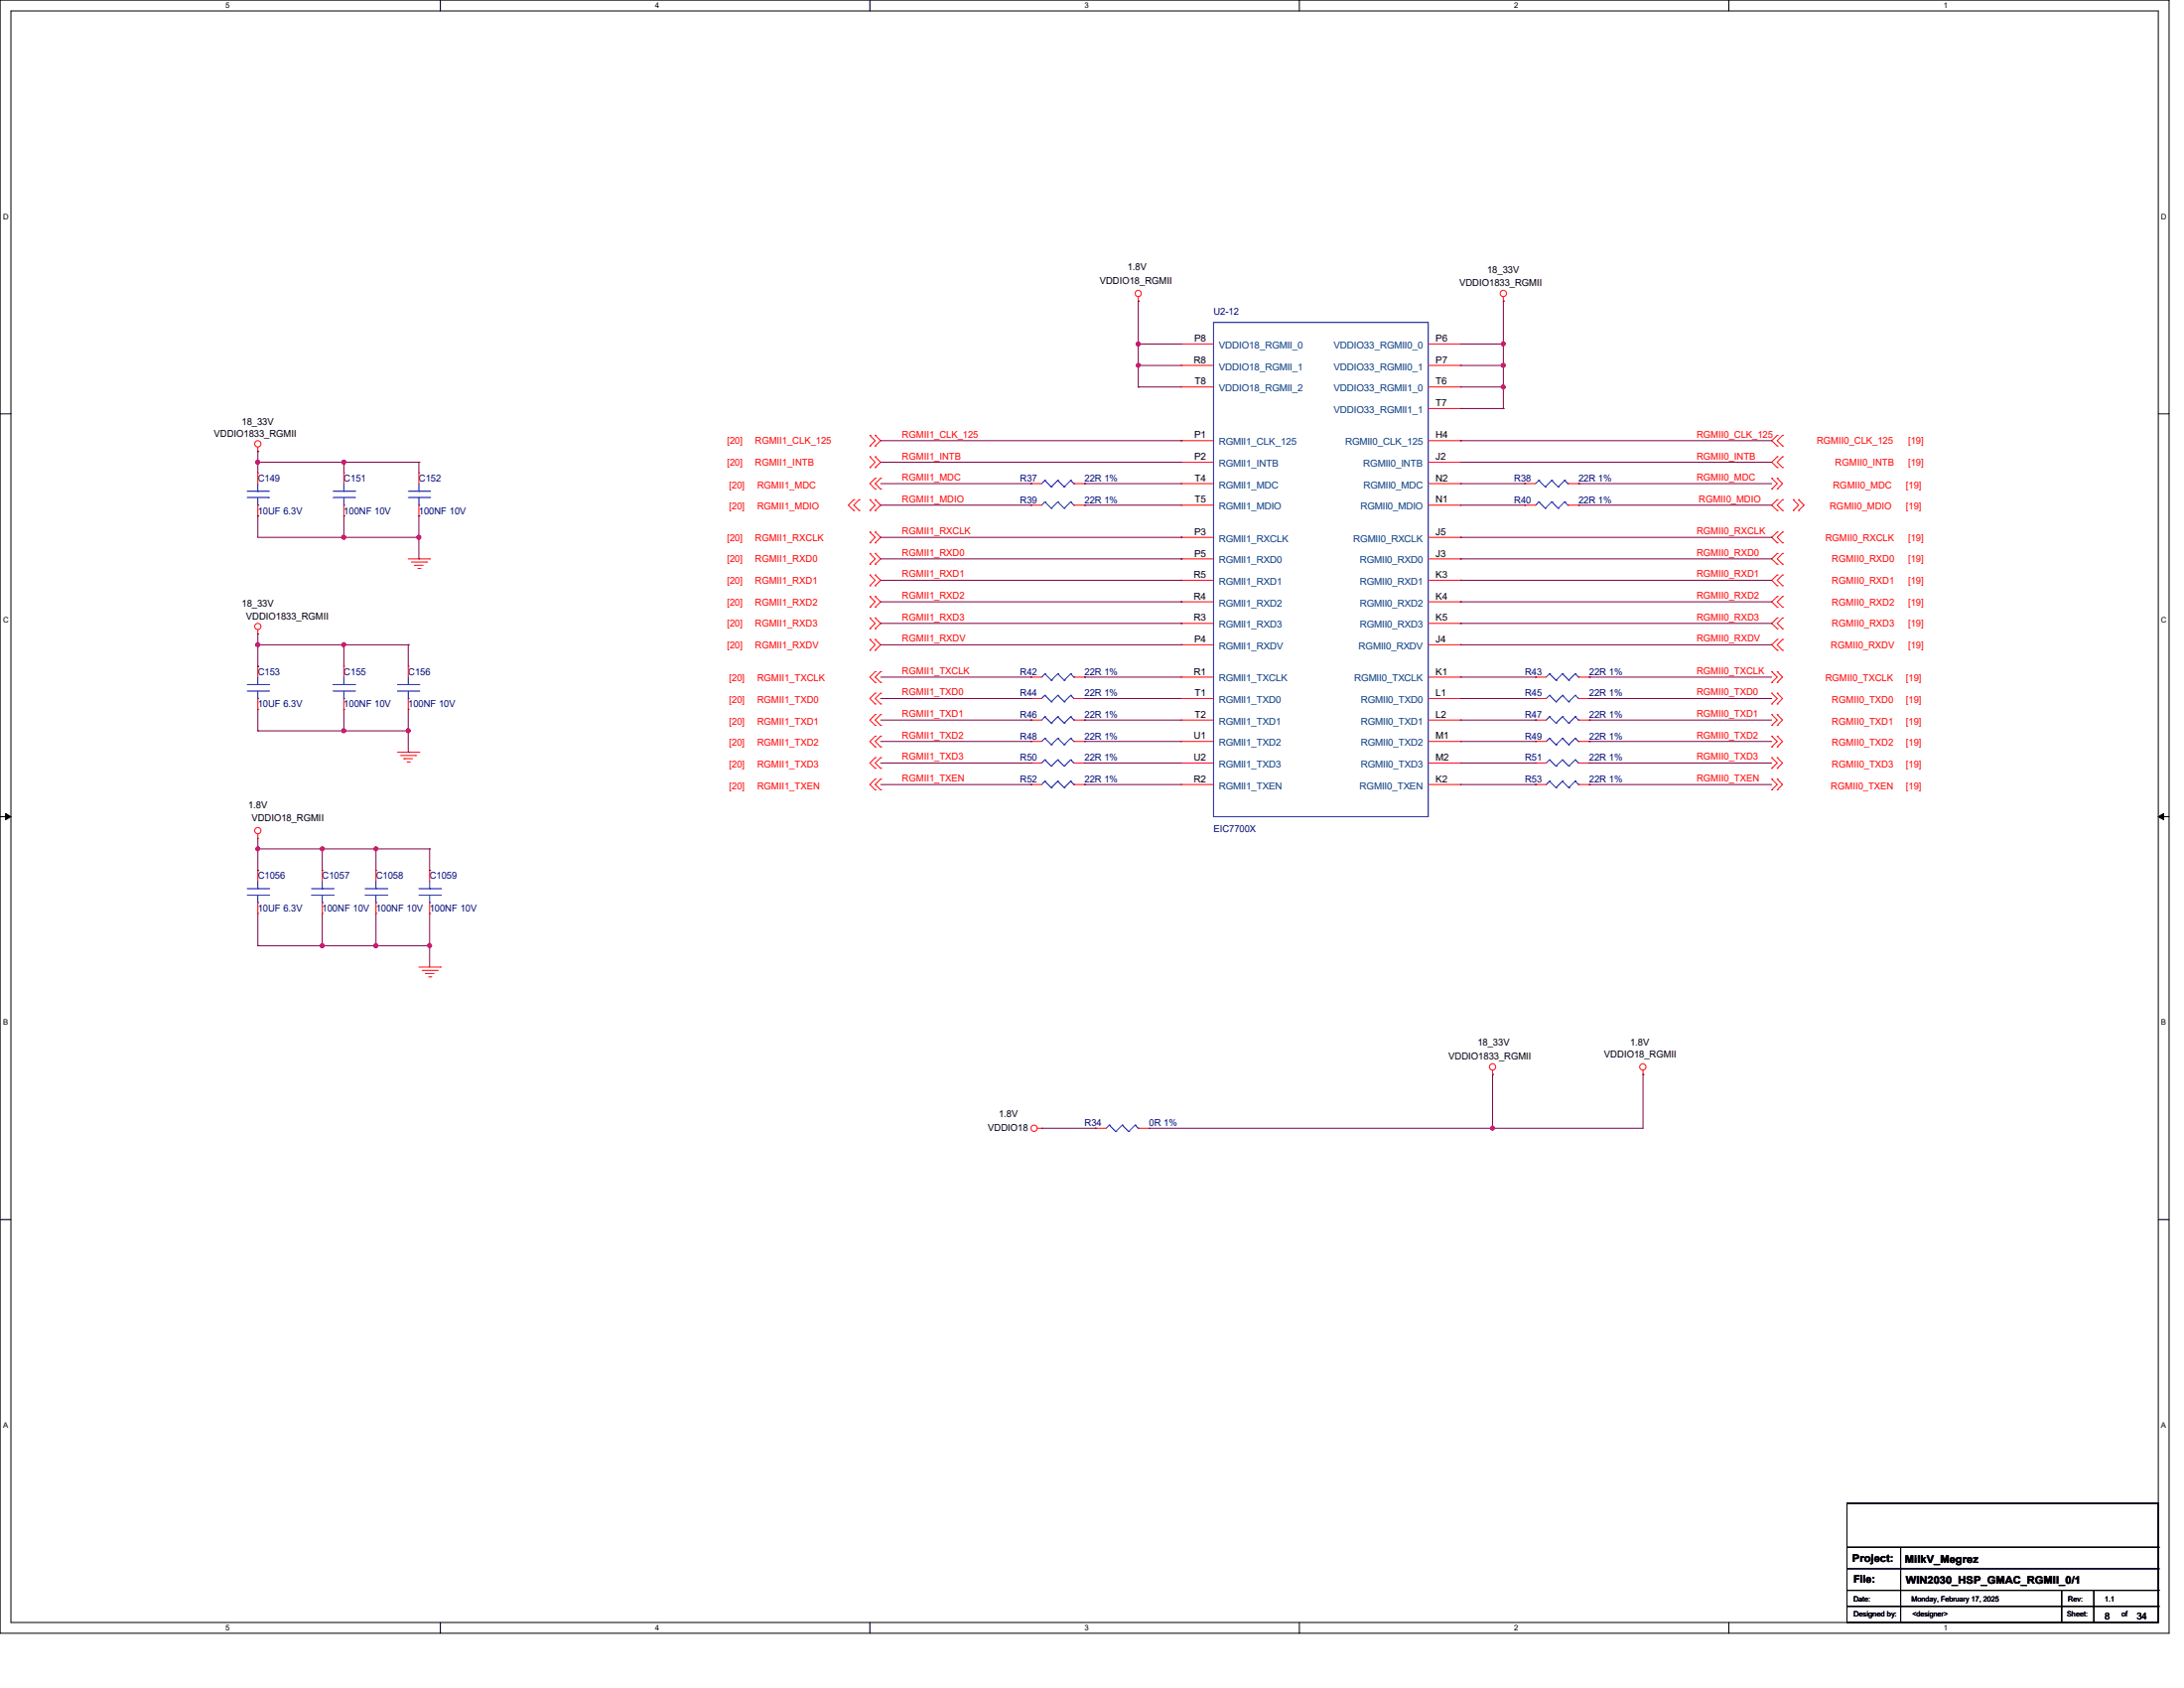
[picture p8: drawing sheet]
<svg xmlns="http://www.w3.org/2000/svg" width="558mm" height="431mm" viewBox="0 0 558 431" stroke-linecap="round" stroke-linejoin="round" font-family="sans-serif">
<g fill="none" stroke="#000" stroke-width=".25">
<path d="M0 0h554.2v417h-554.2zM2.8 2.8h548.6v411.5h-548.6zM112.5 0v2.8M222.2 0v2.8M332 0v2.8M441.7 0v2.8M0 105.7h2.8M551.4 105.7h2.8M0 208.5h2.8M1.4 207.7l1.4 .8-1.4 .8zM551.4 208.5l1.4-.8v1.6zM551.4 208.5h2.8"/>
<path d="M0 311.4h2.8M551.4 311.4h2.8M471.9 383.8h79.5v30.5h-79.5zM471.9 395.1h79.5M485.6 395.1v19.2M551.4 395.1h.1M112.5 414.3v2.7M222.2 414.3v2.7M332 414.3v2.7M441.7 414.3v2.7M471.9 400.6h79.5M471.9 406.1h79.5"/>
<path d="M471.9 410.2h79.5M485.6 414.3h.1M526.8 414.3h.1M526.8 406.1v8.2M535 414.3h.1M535 406.1v8.2M551.4 400.6h.1M551.4 406.1h.1M551.4 410.2h.1"/>
</g>
<path d="M1.4 207.7l1.4 .8-1.4 .8zM551.4 208.5l1.4-.8v1.6z" fill="#000"/>
<g fill="none" stroke="#f00" stroke-width=".25">
<path d="M290.8 76.9h.1M290.8 75.8v1.1M384.1 76.9h.1M384.1 75.8v1.1M301.8 87.8h.1M301.8 93.3h.1M301.8 98.8h.1M301.8 87.8h8.2M301.8 93.3h8.2M301.8 98.8h8.2M364.9 87.8h8.2M364.9 93.3h8.2"/>
<path d="M364.9 98.8h8.2M373.1 87.8h.1M373.1 93.3h.1M373.1 98.8h.1M65.9 115.3h.1M65.9 114.2v1.1M222.2 113.9h.1M222.2 111.2h.1M222.2 119.4h.1M222.2 116.6h.1M222.2 111.2l1.4 1.3-1.4 1.4M222.2 116.6l1.4 1.4-1.4 1.4"/>
<path d="M223.6 111.2h.1M223.6 113.9h.1M223.6 116.6h.1M223.6 119.4h.1M223.6 111.2l1.4 1.3-1.4 1.4M223.6 116.6l1.4 1.4-1.4 1.4M301.8 112.5h.1M301.8 118h.1M301.8 112.5h8.2M301.8 118h8.2M364.9 112.5h8.2M364.9 118h8.2"/>
<path d="M364.9 104.3h8.2M373.1 104.3h.1M373.1 112.5h.1M373.1 118h.1M454.1 111.2h.1M454.1 113.9h.1M454.1 116.6h.1M454.1 119.4h.1M454.1 111.2l-1.4 1.3 1.4 1.4M454.1 116.6l-1.4 1.4 1.4 1.4M455.4 113.9h.1M455.4 111.2h.1"/>
<path d="M455.4 119.4h.1M455.4 116.6h.1M455.4 111.2l-1.3 1.3 1.3 1.4M455.4 116.6l-1.3 1.4 1.3 1.4M65.9 120.7h.1M65.9 131.7h.1M65.9 120.7v2.8M65.9 129v2.7M87.8 120.7h.1M87.8 131.7h.1M87.8 120.7v2.8M87.8 129v2.7"/>
<path d="M107 120.7h.1M107 131.7h.1M107 120.7v2.8M107 129v2.7M218.1 130.3h.1M218.1 127.6h.1M218.1 127.6l-1.4 1.4 1.4 1.3M219.5 130.3h.1M219.5 127.6h.1M219.5 127.6l-1.4 1.4 1.4 1.3M222.2 130.3h.1M222.2 127.6h.1"/>
<path d="M222.2 138.6h.1M222.2 135.8h.1M222.2 127.6l1.4 1.4-1.4 1.3M222.2 135.8l1.4 1.4-1.4 1.4M223.6 124.9h.1M223.6 122.1h.1M223.6 127.6h.1M223.6 130.3h.1M223.6 135.8h.1M223.6 138.6h.1M223.6 122.1l-1.4 1.4 1.4 1.4M223.6 127.6l1.4 1.4-1.4 1.3"/>
<path d="M223.6 135.8l1.4 1.4-1.4 1.4M225 124.9h.1M225 122.1h.1M225 122.1l-1.4 1.4 1.4 1.4M263.4 123.5h.1M263.4 129h.1M263.4 123.5h2.7M263.4 129h2.7M274.4 123.5h2.7M274.4 129h2.7M277.1 123.5h.1M277.1 129h.1"/>
<path d="M301.8 123.5h.1M301.8 129h.1M301.8 137.2h.1M301.8 123.5h8.2M301.8 129h8.2M301.8 137.2h8.2M364.9 123.5h8.2M364.9 129h8.2M364.9 137.2h8.2M373.1 123.5h.1M373.1 129h.1M373.1 137.2h.1"/>
<path d="M389.6 123.5h.1M389.6 129h.1M389.6 123.5h2.7M389.6 129h2.7M400.6 123.5h2.7M400.6 129h2.7M403.3 123.5h.1M403.3 129h.1M452.7 124.9h.1M452.7 122.1h.1M452.7 122.1l1.4 1.4-1.4 1.4M454.1 124.9h.1"/>
<path d="M454.1 122.1h.1M454.1 127.6h.1M454.1 130.3h.1M454.1 135.8h.1M454.1 138.6h.1M454.1 122.1l1.3 1.4-1.3 1.4M454.1 127.6l-1.4 1.4 1.4 1.3M454.1 135.8l-1.4 1.4 1.4 1.4M455.4 130.3h.1M455.4 127.6h.1M455.4 138.6h.1M455.4 135.8h.1"/>
<path d="M455.4 127.6l-1.3 1.4 1.3 1.3M455.4 135.8l-1.3 1.4 1.3 1.4M458.2 130.3h.1M458.2 127.6h.1M458.2 127.6l1.3 1.4-1.3 1.3M459.5 130.3h.1M459.5 127.6h.1M459.5 127.6l1.4 1.4-1.4 1.3M104.3 142.7h5.5M105.1 143.5h3.9M105.9 144.4h.1M105.9 144.4h2.2"/>
<path d="M106.8 145.2h.5M107.3 145.2h.1M109 143.5h.1M109.8 142.7h.1M222.2 144.1h.1M222.2 141.3h.1M222.2 149.6h.1M222.2 146.8h.1M222.2 155h.1M222.2 152.3h.1M222.2 157.8h.1M222.2 141.3l1.4 1.4-1.4 1.4"/>
<path d="M222.2 146.8l1.4 1.4-1.4 1.4M222.2 152.3l1.4 1.4-1.4 1.3M222.2 157.8l1.4 1.4-1.4 1.3M223.6 141.3h.1M223.6 144.1h.1M223.6 146.8h.1M223.6 149.6h.1M223.6 152.3h.1M223.6 155h.1M223.6 157.8h.1M223.6 141.3l1.4 1.4-1.4 1.4M223.6 146.8l1.4 1.4-1.4 1.4"/>
<path d="M223.6 152.3l1.4 1.4-1.4 1.3M223.6 157.8l1.4 1.4-1.4 1.3M301.8 142.7h.1M301.8 148.2h.1M301.8 153.7h.1M301.8 159.2h.1M301.8 142.7h8.2M301.8 148.2h8.2M301.8 153.7h8.2M301.8 159.2h8.2M364.9 142.7h8.2M364.9 148.2h8.2"/>
<path d="M364.9 153.7h8.2M364.9 159.2h8.2M373.1 142.7h.1M373.1 148.2h.1M373.1 153.7h.1M373.1 159.2h.1M454.1 141.3h.1M454.1 144.1h.1M454.1 146.8h.1M454.1 149.6h.1M454.1 152.3h.1M454.1 155h.1"/>
<path d="M454.1 157.8h.1M454.1 141.3l-1.4 1.4 1.4 1.4M454.1 146.8l-1.4 1.4 1.4 1.4M454.1 152.3l-1.4 1.4 1.4 1.3M454.1 157.8l-1.4 1.4 1.4 1.3M455.4 144.1h.1M455.4 141.3h.1M455.4 149.6h.1M455.4 146.8h.1M455.4 155h.1M455.4 152.3h.1M455.4 157.8h.1"/>
<path d="M455.4 141.3l-1.3 1.4 1.3 1.4M455.4 146.8l-1.3 1.4 1.3 1.4M455.4 152.3l-1.3 1.4 1.3 1.3M455.4 157.8l-1.3 1.4 1.3 1.3M65.9 161.9h.1M65.9 170.1h.1M65.9 160.8v1.1M65.9 170.1v2.8M65.9 178.3v2.8M87.8 170.1h.1M87.8 170.1v2.8M87.8 178.3v2.8"/>
<path d="M104.3 170.1h.1M104.3 170.1v2.8M104.3 178.3v2.8M222.2 160.5h.1M222.2 166h.1M222.2 163.3h.1M222.2 163.3l1.4 1.3-1.4 1.4M223.6 160.5h.1M223.6 163.3h.1M223.6 166h.1M223.6 174.2h.1M223.6 171.5h.1"/>
<path d="M223.6 179.7h.1M223.6 177h.1M223.6 163.3l1.4 1.3-1.4 1.4M223.6 171.5l-1.4 1.4 1.4 1.3M223.6 177l-1.4 1.3 1.4 1.4M225 174.2h.1M225 171.5h.1M225 179.7h.1M225 177h.1M225 171.5l-1.4 1.4 1.4 1.3M225 177l-1.4 1.3 1.4 1.4M263.4 172.9h.1"/>
<path d="M263.4 178.3h.1M263.4 178.3h2.7M263.4 172.9h2.7M274.4 178.3h2.7M274.4 172.9h2.7M277.1 172.9h.1M277.1 178.3h.1M301.8 164.6h.1M301.8 172.9h.1M301.8 178.3h.1M301.8 178.3h8.2M301.8 172.9h8.2"/>
<path d="M301.8 164.6h8.2M364.9 178.3h8.2M364.9 172.9h8.2M364.9 164.6h8.2M373.1 164.6h.1M373.1 172.9h.1M373.1 178.3h.1M392.3 178.3h.1M392.3 172.9h.1M392.3 178.3h2.8M392.3 172.9h2.8M403.3 178.3h2.8"/>
<path d="M403.3 172.9h2.8M406.1 178.3h.1M406.1 172.9h.1M452.7 174.2h.1M452.7 171.5h.1M452.7 179.7h.1M452.7 177h.1M452.7 171.5l1.4 1.4-1.4 1.3M452.7 177l1.4 1.3-1.4 1.4M454.1 160.5h.1M454.1 163.3h.1M454.1 166h.1"/>
<path d="M454.1 174.2h.1M454.1 171.5h.1M454.1 179.7h.1M454.1 177h.1M454.1 163.3l-1.4 1.3 1.4 1.4M454.1 171.5l1.3 1.4-1.3 1.3M454.1 177l1.3 1.3-1.3 1.4M455.4 160.5h.1M455.4 166h.1M455.4 163.3h.1M455.4 163.3l-1.3 1.3 1.3 1.4M65.9 181.1h.1"/>
<path d="M87.8 181.1h.1M101.6 192.1h5.4M102.4 192.9h3.8M103.2 193.7h.1M103.2 193.7h2.2M104 194.6h.6M104.3 181.1h.1M104.6 194.6h.1M106.2 192.9h.1M107 192.1h.1M223.6 185.2h.1M223.6 182.5h.1"/>
<path d="M223.6 190.7h.1M223.6 188h.1M223.6 196.2h.1M223.6 193.5h.1M223.6 198.9h.1M223.6 182.5l-1.4 1.4 1.4 1.3M223.6 188l-1.4 1.3 1.4 1.4M223.6 193.5l-1.4 1.3 1.4 1.4M223.6 198.9l-1.4 1.4 1.4 1.4M225 185.2h.1M225 182.5h.1M225 190.7h.1"/>
<path d="M225 188h.1M225 196.2h.1M225 193.5h.1M225 198.9h.1M225 182.5l-1.4 1.4 1.4 1.3M225 188l-1.4 1.3 1.4 1.4M225 193.5l-1.4 1.3 1.4 1.4M225 198.9l-1.4 1.4 1.4 1.4M263.4 194.8h.1M263.4 183.9h.1M263.4 189.3h.1M263.4 194.8h2.7"/>
<path d="M263.4 183.9h2.7M263.4 189.3h2.7M274.4 194.8h2.7M274.4 183.9h2.7M274.4 189.3h2.7M277.1 194.8h.1M277.1 183.9h.1M277.1 189.3h.1M301.8 183.9h.1M301.8 189.3h.1M301.8 194.8h.1M301.8 194.8h8.2"/>
<path d="M301.8 183.9h8.2M301.8 189.3h8.2M364.9 194.8h8.2M364.9 183.9h8.2M364.9 189.3h8.2M373.1 183.9h.1M373.1 189.3h.1M373.1 194.8h.1M392.3 194.8h.1M392.3 189.3h.1M392.3 183.9h.1M392.3 194.8h2.8"/>
<path d="M392.3 183.9h2.8M392.3 189.3h2.8M403.3 194.8h2.8M403.3 183.9h2.8M403.3 189.3h2.8M406.1 194.8h.1M406.1 189.3h.1M406.1 183.9h.1M452.7 185.2h.1M452.7 182.5h.1M452.7 190.7h.1M452.7 188h.1"/>
<path d="M452.7 196.2h.1M452.7 193.5h.1M452.7 198.9h.1M452.7 182.5l1.4 1.4-1.4 1.3M452.7 188l1.4 1.3-1.4 1.4M452.7 193.5l1.4 1.3-1.4 1.4M452.7 198.9l1.4 1.4-1.4 1.4M454.1 185.2h.1M454.1 182.5h.1M454.1 190.7h.1M454.1 188h.1M454.1 196.2h.1"/>
<path d="M454.1 193.5h.1M454.1 198.9h.1M454.1 182.5l1.3 1.4-1.3 1.3M454.1 188l1.3 1.3-1.3 1.4M454.1 193.5l1.3 1.3-1.3 1.4M454.1 198.9l1.3 1.4-1.3 1.4M65.9 214h.1M65.9 212.9v1.1M223.6 201.7h.1M225 201.7h.1M263.4 200.3h.1M263.4 200.3h2.7"/>
<path d="M274.4 200.3h2.7M277.1 200.3h.1M301.8 200.3h.1M301.8 200.3h8.2M364.9 200.3h8.2M373.1 200.3h.1M392.3 200.3h.1M392.3 200.3h2.8M403.3 200.3h2.8M406.1 200.3h.1M452.7 201.7h.1M454.1 201.7h.1"/>
<path d="M65.9 222.2h.1M65.9 233.2h.1M65.9 222.2v2.8M65.9 230.5v2.7M82.3 222.2h.1M82.3 233.2h.1M82.3 222.2v2.8M82.3 230.5v2.7M96.1 222.2h.1M96.1 233.2h.1M96.1 222.2v2.8M96.1 230.5v2.7"/>
<path d="M109.8 222.2h.1M109.8 233.2h.1M109.8 222.2v2.8M109.8 230.5v2.7M107 246.9h5.5M107.9 247.8h3.8M108.7 248.6h.1M108.7 248.6h2.2M109.5 249.4h.6M110.1 249.4h.1M111.7 247.8h.1M112.5 246.9h.1"/>
<path d="M381.3 274.4h.1M381.3 273.3v1.1M419.8 274.4h.1M419.8 273.3v1.1M265 288.1h1.1M266.1 288.1h.1M279.9 288.1h.1M279.9 288.1h2.7M290.8 288.1h2.8M293.6 288.1h.1"/>
<circle cx="290.8" cy="74.9" r=".79"/>
<circle cx="384.1" cy="74.9" r=".8"/>
<circle cx="65.9" cy="113.3" r=".8"/>
<circle cx="65.9" cy="160" r=".8"/>
<circle cx="65.9" cy="212.1" r=".8"/>
<circle cx="381.3" cy="272.4" r=".8"/>
<circle cx="419.7" cy="272.4" r=".8"/>
<circle cx="264.2" cy="288.1" r=".8"/>
</g>
<g fill="none" stroke="#00f" stroke-width=".25">
<path d="M310 82.3h54.9v126.2h-54.9zM63.2 127h5.4M63.2 125.4h5.4M65.9 129h.1M65.9 125.4h.1M65.9 123.5v1.9M65.9 127v2M68.6 127h.1M68.6 125.4h.1M85.1 127h5.5M85.1 125.4h5.5M87.8 129h.1"/>
<path d="M87.8 125.4h.1M87.8 123.5v1.9M87.8 127v2M90.6 127h.1M90.6 125.4h.1M104.3 127h5.5M104.3 125.4h5.5M107 129h.1M107 125.4h.1M107 123.5v1.9M107 127v2M109.8 127h.1"/>
<path d="M109.8 125.4h.1M267 122.7h.1M267 128.1h.1M267 122.7l-.9 .8M267 122.7l1.6 1.6M267 128.1l-.9 .9M267 128.1l1.6 1.7M268.6 124.3h.1M268.6 129.8h.1M270.3 122.7h.1M270.3 128.1h.1M270.3 122.7l-1.7 1.6"/>
<path d="M270.3 122.7l1.6 1.6M270.3 128.1l-1.7 1.7M270.3 128.1l1.6 1.7M271.9 124.3h.1M271.9 129.8h.1M273.6 122.7h.1M273.6 128.1h.1M273.6 122.7l-1.7 1.6M273.6 122.7l.8 .8M273.6 128.1l-1.7 1.7M273.6 128.1l.8 .9M274.4 123.5h.1"/>
<path d="M274.4 129h.1M393.1 122.7h.1M393.1 128.1h.1M393.1 122.7l-.8 .8M393.1 122.7l1.7 1.6M393.1 128.1l-.8 .9M393.1 128.1l1.7 1.7M394.8 124.3h.1M394.8 129.8h.1M396.5 122.7h.1M396.5 128.1h.1M396.5 122.7l-1.7 1.6"/>
<path d="M396.5 122.7l1.6 1.6M396.5 128.1l-1.7 1.7M396.5 128.1l1.6 1.7M398.1 124.3h.1M398.1 129.8h.1M399.8 122.7h.1M399.8 128.1h.1M399.8 122.7l-1.7 1.6M399.8 122.7l.8 .8M399.8 128.1l-1.7 1.7M399.8 128.1l.8 .9M400.6 123.5h.1"/>
<path d="M400.6 129h.1M63.2 176.4h5.4M63.2 174.8h5.4M65.9 178.3h.1M65.9 174.8h.1M65.9 172.9v1.9M65.9 176.4v1.9M68.6 176.4h.1M68.6 174.8h.1M85.1 176.4h5.5M85.1 174.8h5.5M87.8 178.3h.1"/>
<path d="M87.8 174.8h.1M87.8 172.9v1.9M87.8 176.4v1.9M90.6 176.4h.1M90.6 174.8h.1M101.6 176.4h5.4M101.6 174.8h5.4M104.3 178.3h.1M104.3 174.8h.1M104.3 172.9v1.9M104.3 176.4v1.9M107 176.4h.1"/>
<path d="M107 174.8h.1M267 172h.1M267 177.5h.1M267 172l-.9 .9M267 172l1.6 1.7M267 177.5l-.9 .8M267 177.5l1.6 1.7M268.6 173.7h.1M268.6 179.2h.1M270.3 172h.1M270.3 177.5h.1M270.3 172l-1.7 1.7"/>
<path d="M270.3 172l1.6 1.7M270.3 177.5l-1.7 1.7M270.3 177.5l1.6 1.7M271.9 173.7h.1M271.9 179.2h.1M273.6 172h.1M273.6 177.5h.1M273.6 172l-1.7 1.7M273.6 172l.8 .9M273.6 177.5l-1.7 1.7M273.6 177.5l.8 .8M274.4 172.9h.1"/>
<path d="M274.4 178.3h.1M395.9 177.5h.1M395.9 172h.1M395.9 177.5l-.8 .8M395.9 177.5l1.7 1.7M395.9 172l-.8 .9M395.9 172l1.7 1.7M397.6 179.2h.1M397.6 173.7h.1M399.2 177.5h.1M399.2 172h.1M399.2 177.5l-1.6 1.7"/>
<path d="M399.2 177.5l1.6 1.7M399.2 172l-1.6 1.7M399.2 172l1.6 1.7M400.8 179.2h.1M400.8 173.7h.1M402.5 177.5h.1M402.5 172h.1M402.5 177.5l-1.7 1.7M402.5 177.5l.8 .8M402.5 172l-1.7 1.7M402.5 172l.8 .9M403.3 178.3h.1"/>
<path d="M403.3 172.9h.1M267 194h.1M267 199.5h.1M267 183h.1M267 188.5h.1M267 194l-.9 .8M267 194l1.6 1.6M267 199.5l-.9 .8M267 199.5l1.6 1.6M267 183l-.9 .9M267 183l1.6 1.7M267 188.5l-.9 .8"/>
<path d="M267 188.5l1.6 1.7M268.6 195.6h.1M268.6 184.7h.1M268.6 190.2h.1M270.3 194h.1M270.3 199.5h.1M270.3 183h.1M270.3 188.5h.1M270.3 194l-1.7 1.6M270.3 194l1.6 1.6M270.3 199.5l-1.7 1.6M270.3 199.5l1.6 1.6"/>
<path d="M270.3 183l-1.7 1.7M270.3 183l1.6 1.7M270.3 188.5l-1.7 1.7M270.3 188.5l1.6 1.7M271.9 195.6h.1M271.9 184.7h.1M271.9 190.2h.1M273.6 194h.1M273.6 199.5h.1M273.6 183h.1M273.6 188.5h.1M273.6 194l-1.7 1.6"/>
<path d="M273.6 194l.8 .8M273.6 199.5l-1.7 1.6M273.6 199.5l.8 .8M273.6 183l-1.7 1.7M273.6 183l.8 .9M273.6 188.5l-1.7 1.7M273.6 188.5l.8 .8M274.4 194.8h.1M274.4 183.9h.1M274.4 189.3h.1M395.9 194h.1M395.9 199.5h.1"/>
<path d="M395.9 188.5h.1M395.9 183h.1M395.9 194l-.8 .8M395.9 194l1.7 1.6M395.9 199.5l-.8 .8M395.9 199.5l1.7 1.6M395.9 188.5l-.8 .8M395.9 188.5l1.7 1.7M395.9 183l-.8 .9M395.9 183l1.7 1.7M397.6 195.6h.1M397.6 190.2h.1"/>
<path d="M397.6 184.7h.1M399.2 194h.1M399.2 199.5h.1M399.2 188.5h.1M399.2 183h.1M399.2 194l-1.6 1.6M399.2 194l1.6 1.6M399.2 199.5l-1.6 1.6M399.2 199.5l1.6 1.6M399.2 188.5l-1.6 1.7M399.2 188.5l1.6 1.7M399.2 183l-1.6 1.7"/>
<path d="M399.2 183l1.6 1.7M400.8 195.6h.1M400.8 190.2h.1M400.8 184.7h.1M402.5 194h.1M402.5 199.5h.1M402.5 188.5h.1M402.5 183h.1M402.5 194l-1.7 1.6M402.5 194l.8 .8M402.5 199.5l-1.7 1.6M402.5 199.5l.8 .8"/>
<path d="M402.5 188.5l-1.7 1.7M402.5 188.5l.8 .8M402.5 183l-1.7 1.7M402.5 183l.8 .9M403.3 194.8h.1M403.3 189.3h.1M403.3 183.9h.1M268.6 201.1h.1M271.9 201.1h.1M274.4 200.3h.1M397.6 201.1h.1M400.8 201.1h.1"/>
<path d="M403.3 200.3h.1M63.2 228.6h5.4M63.2 226.9h5.4M65.9 230.5h.1M65.9 226.9h.1M65.9 225v1.9M65.9 228.6v1.9M68.6 228.6h.1M68.6 226.9h.1M79.6 228.6h5.5M79.6 226.9h5.5M82.3 230.5h.1"/>
<path d="M82.3 226.9h.1M82.3 225v1.9M82.3 228.6v1.9M85.1 228.6h.1M85.1 226.9h.1M93.3 228.6h5.5M93.3 226.9h5.5M96.1 230.5h.1M96.1 226.9h.1M96.1 225v1.9M96.1 228.6v1.9M98.8 228.6h.1"/>
<path d="M98.8 226.9h.1M107 228.6h5.5M107 226.9h5.5M109.8 230.5h.1M109.8 226.9h.1M109.8 225v1.9M109.8 228.6v1.9M112.5 228.6h.1M112.5 226.9h.1M283.4 287.3h.1M283.4 287.3l-.8 .8M283.4 287.3l1.7 1.6"/>
<path d="M285.1 288.9h.1M286.7 287.3h.1M286.7 287.3l-1.6 1.6M286.7 287.3l1.7 1.6M288.4 288.9h.1M290 287.3h.1M290 287.3l-1.6 1.6M290 287.3l.8 .8M290.8 288.1h.1"/>
</g>
<path d="M290.8 76.9h.1M290.8 76.9v10.9h11M301.8 87.8h.1M65.9 115.3h.1M65.9 115.3v2.7M65.9 161.9h.1M65.9 161.9v2.7" fill="none" stroke="#800040" stroke-width=".25"/>
<circle cx="290.8" cy="87.8" r=".53" fill="#f0f"/>
<circle cx="290.8" cy="87.8" r=".53" fill="none" stroke="#f0f" stroke-width=".25"/>
<path d="M384.1 76.9h.1M384.1 76.9v10.9" fill="none" stroke="#800040" stroke-width=".25"/>
<circle cx="384.1" cy="87.8" r=".53" fill="#f0f"/>
<circle cx="384.1" cy="87.8" r=".53" fill="none" stroke="#f0f" stroke-width=".25"/>
<g fill="none" stroke="#800040" stroke-width=".25">
<path d="M373.1 87.8h11M384.1 87.8h.1M65.9 118h.1M65.9 118h21.9M225 112.5h76.8M225 118h76.8M301.8 112.5h.1M301.8 118h.1M373.1 118h.1M373.1 112.5h.1M373.1 112.5h79.6M373.1 118h79.6"/>
<path d="M225 123.5h38.4M225 129h38.4M225 137.2h76.8M263.4 123.5h.1M263.4 129h.1M277.1 123.5h.1M277.1 129h.1M277.1 123.5h24.7M277.1 129h24.7M301.8 137.2h.1M373.1 137.2h.1M373.1 123.5h16.5"/>
<path d="M373.1 129h16.5M373.1 137.2h79.6M389.6 123.5h.1M389.6 129h.1M403.3 129h.1M403.3 123.5h.1M403.3 123.5h49.4M403.3 129h49.4M225 142.7h76.8M225 148.2h76.8M225 153.7h76.8M225 159.2h76.8"/>
<path d="M301.8 142.7h.1M301.8 148.2h.1M301.8 153.7h.1M301.8 159.2h.1M373.1 153.7h.1M373.1 148.2h.1M373.1 142.7h.1M373.1 159.2h.1M373.1 142.7h79.6M373.1 148.2h79.6M373.1 153.7h79.6M373.1 159.2h79.6"/>
<path d="M225 164.6h76.8M225 172.9h38.4M225 178.3h38.4M263.4 172.9h.1M263.4 178.3h.1M277.1 172.9h.1M277.1 178.3h.1M277.1 172.9h24.7M277.1 178.3h24.7M301.8 164.6h.1M373.1 164.6h.1M373.1 164.6h79.6"/>
<path d="M373.1 172.9h19.2M373.1 178.3h19.2M392.3 172.9h.1M392.3 178.3h.1M406.1 172.9h.1M406.1 178.3h.1M406.1 172.9h46.6M406.1 178.3h46.6M225 183.9h38.4M225 189.3h38.4M225 194.8h38.4M263.4 183.9h.1"/>
<path d="M263.4 189.3h.1M263.4 194.8h.1M277.1 183.9h.1M277.1 189.3h.1M277.1 194.8h.1M277.1 183.9h24.7M277.1 189.3h24.7M277.1 194.8h24.7M373.1 183.9h19.2M373.1 189.3h19.2M373.1 194.8h19.2M392.3 194.8h.1"/>
<path d="M392.3 189.3h.1M392.3 183.9h.1M406.1 194.8h.1M406.1 189.3h.1M406.1 183.9h.1M406.1 183.9h46.6M406.1 189.3h46.6M406.1 194.8h46.6M65.9 216.7h.1M65.9 214v2.7M225 200.3h38.4M263.4 200.3h.1"/>
<path d="M277.1 200.3h.1M277.1 200.3h24.7M373.1 200.3h19.2M392.3 200.3h.1M406.1 200.3h.1M406.1 200.3h46.6M266.1 288.1h13.8M279.9 288.1h.1M293.6 288.1h87.7M381.3 288.1h.1"/>
</g>
<circle cx="87.8" cy="118" r=".53" fill="#f0f"/>
<circle cx="87.8" cy="118" r=".53" fill="none" stroke="#f0f" stroke-width=".25"/>
<circle cx="65.8" cy="118" r=".53" fill="#f0f"/>
<circle cx="65.8" cy="118" r=".53" fill="none" stroke="#f0f" stroke-width=".25"/>
<path d="M65.9 118h.1M65.9 118v2.7M107 118h.1M107 118v2.7M65.9 137.2h21.9M87.8 137.2h.1" fill="none" stroke="#800040" stroke-width=".25"/>
<circle cx="87.8" cy="137.2" r=".53" fill="#f0f"/>
<circle cx="87.8" cy="137.2" r=".53" fill="none" stroke="#f0f" stroke-width=".25"/>
<path d="M87.8 137.2h19.2M107 137.2h.1M107 137.2v5.5M107 142.7h.1" fill="none" stroke="#800040" stroke-width=".25"/>
<circle cx="107" cy="137.2" r=".53" fill="#f0f"/>
<circle cx="107" cy="137.2" r=".53" fill="none" stroke="#f0f" stroke-width=".25"/>
<path d="M87.8 118h.1M87.8 118v2.7M87.8 118h19.2M107 118h.1M65.9 164.6h21.9M87.8 164.6h.1M104.3 164.6h.1M104.3 164.6v5.5" fill="none" stroke="#800040" stroke-width=".25"/>
<circle cx="65.8" cy="164.6" r=".53" fill="#f0f"/>
<circle cx="65.8" cy="164.6" r=".53" fill="none" stroke="#f0f" stroke-width=".25"/>
<circle cx="87.8" cy="164.6" r=".53" fill="#f0f"/>
<circle cx="87.8" cy="164.6" r=".53" fill="none" stroke="#f0f" stroke-width=".25"/>
<path d="M65.9 170.1h.1M65.9 164.6v5.5M65.9 186.6h21.9M87.8 186.6h.1" fill="none" stroke="#800040" stroke-width=".25"/>
<circle cx="87.8" cy="186.6" r=".53" fill="#f0f"/>
<circle cx="87.8" cy="186.6" r=".53" fill="none" stroke="#f0f" stroke-width=".25"/>
<path d="M87.8 164.6h.1M87.8 164.6v5.5M87.8 164.6h16.5M104.3 164.6h.1M87.8 186.6h16.5M104.3 192.1h.1M104.3 186.6h.1M104.3 186.6v5.5M65.9 216.7h16.4M82.3 216.7h.1" fill="none" stroke="#800040" stroke-width=".25"/>
<circle cx="65.8" cy="216.7" r=".53" fill="#f0f"/>
<circle cx="65.8" cy="216.7" r=".53" fill="none" stroke="#f0f" stroke-width=".25"/>
<circle cx="82.3" cy="216.7" r=".53" fill="#f0f"/>
<circle cx="82.3" cy="216.7" r=".53" fill="none" stroke="#f0f" stroke-width=".25"/>
<path d="M65.9 216.7v5.5M96.1 216.7h.1M96.1 216.7v5.5M96.1 216.7h13.7M109.8 216.7h.1M109.8 216.7v5.5M65.9 222.2h.1M109.8 222.2h.1" fill="none" stroke="#800040" stroke-width=".25"/>
<circle cx="96" cy="216.7" r=".53" fill="#f0f"/>
<circle cx="96" cy="216.7" r=".53" fill="none" stroke="#f0f" stroke-width=".25"/>
<path d="M82.3 216.7h.1M82.3 216.7v5.5M82.3 216.7h13.8M96.1 216.7h.1M65.9 241.5h.1M65.9 241.5h16.4" fill="none" stroke="#800040" stroke-width=".25"/>
<circle cx="82.3" cy="241.4" r=".53" fill="#f0f"/>
<circle cx="82.3" cy="241.4" r=".53" fill="none" stroke="#f0f" stroke-width=".25"/>
<g fill="none" stroke="#800040" stroke-width=".25">
<path d="M290.8 98.8h.1M290.8 93.3h.1M290.8 98.8h11M290.8 87.8v5.5M290.8 93.3h11M82.3 241.5h.1M82.3 241.5h27.5M96.1 241.5h.1M109.8 241.5h.1M109.8 241.5v5.4M381.3 274.4h.1M381.3 274.4v13.7"/>
<path d="M419.8 274.4h.1M419.8 274.4v13.7"/>
</g>
<circle cx="290.8" cy="93.3" r=".53" fill="#f0f"/>
<circle cx="290.8" cy="93.3" r=".53" fill="none" stroke="#f0f" stroke-width=".25"/>
<path d="M290.8 98.8h.1M290.8 93.3v5.5M373.1 98.8h11M384.1 93.3h.1M384.1 98.8h.1M384.1 87.8v5.5M373.1 104.3h.1M373.1 104.3h11" fill="none" stroke="#800040" stroke-width=".25"/>
<circle cx="384.1" cy="98.8" r=".53" fill="#f0f"/>
<circle cx="384.1" cy="98.8" r=".53" fill="none" stroke="#f0f" stroke-width=".25"/>
<path d="M373.1 93.3h11M384.1 93.3h.1M384.1 98.8v5.5M384.1 104.3h.1" fill="none" stroke="#800040" stroke-width=".25"/>
<circle cx="384.1" cy="93.3" r=".53" fill="#f0f"/>
<circle cx="384.1" cy="93.3" r=".53" fill="none" stroke="#f0f" stroke-width=".25"/>
<path d="M384.1 98.8h.1M384.1 93.3v5.5M381.3 288.1h.1M381.3 288.1h38.5" fill="none" stroke="#800040" stroke-width=".25"/>
<circle cx="381.3" cy="288.1" r=".53" fill="#f0f"/>
<circle cx="381.3" cy="288.1" r=".53" fill="none" stroke="#f0f" stroke-width=".25"/>
<path d="M87.8 131.7h.1M87.8 131.7v5.5M107 131.7h.1M107 131.7v5.5M96.1 233.2v8.3M96.1 241.5h.1" fill="none" stroke="#800040" stroke-width=".25"/>
<circle cx="96" cy="241.4" r=".53" fill="#f0f"/>
<circle cx="96" cy="241.4" r=".53" fill="none" stroke="#f0f" stroke-width=".25"/>
<path d="M87.8 186.6h.1M87.8 181.1v5.5M104.3 186.6h.1M104.3 181.1v5.5M82.3 233.2v8.3M82.3 241.5h.1" fill="none" stroke="#800040" stroke-width=".25"/>
<circle cx="104.3" cy="186.6" r=".53" fill="#f0f"/>
<circle cx="104.3" cy="186.6" r=".53" fill="none" stroke="#f0f" stroke-width=".25"/>
<path d="M109.8 233.2v8.3M109.8 241.5h.1" fill="none" stroke="#800040" stroke-width=".25"/>
<circle cx="109.7" cy="241.4" r=".53" fill="#f0f"/>
<circle cx="109.7" cy="241.4" r=".53" fill="none" stroke="#f0f" stroke-width=".25"/>
<path d="M65.9 131.7h.1M65.9 131.7v5.5M65.9 186.6h.1M65.9 181.1v5.5M65.9 233.2v8.3M65.9 241.5h.1" fill="none" stroke="#800040" stroke-width=".25"/>
<circle cx="290.8" cy="87.8" r=".53" fill="#f0f"/>
<circle cx="290.8" cy="87.8" r=".53" fill="none" stroke="#f0f" stroke-width=".25"/>
<circle cx="384.1" cy="87.8" r=".53" fill="#f0f"/>
<circle cx="384.1" cy="87.8" r=".53" fill="none" stroke="#f0f" stroke-width=".25"/>
<circle cx="87.8" cy="118" r=".53" fill="#f0f"/>
<circle cx="87.8" cy="118" r=".53" fill="none" stroke="#f0f" stroke-width=".25"/>
<circle cx="65.8" cy="118" r=".53" fill="#f0f"/>
<circle cx="65.8" cy="118" r=".53" fill="none" stroke="#f0f" stroke-width=".25"/>
<circle cx="87.8" cy="137.2" r=".53" fill="#f0f"/>
<circle cx="87.8" cy="137.2" r=".53" fill="none" stroke="#f0f" stroke-width=".25"/>
<circle cx="107" cy="137.2" r=".53" fill="#f0f"/>
<circle cx="107" cy="137.2" r=".53" fill="none" stroke="#f0f" stroke-width=".25"/>
<circle cx="65.8" cy="164.6" r=".53" fill="#f0f"/>
<circle cx="65.8" cy="164.6" r=".53" fill="none" stroke="#f0f" stroke-width=".25"/>
<circle cx="87.8" cy="164.6" r=".53" fill="#f0f"/>
<circle cx="87.8" cy="164.6" r=".53" fill="none" stroke="#f0f" stroke-width=".25"/>
<circle cx="87.8" cy="186.6" r=".53" fill="#f0f"/>
<circle cx="87.8" cy="186.6" r=".53" fill="none" stroke="#f0f" stroke-width=".25"/>
<circle cx="65.8" cy="216.7" r=".53" fill="#f0f"/>
<circle cx="65.8" cy="216.7" r=".53" fill="none" stroke="#f0f" stroke-width=".25"/>
<circle cx="82.3" cy="216.7" r=".53" fill="#f0f"/>
<circle cx="82.3" cy="216.7" r=".53" fill="none" stroke="#f0f" stroke-width=".25"/>
<circle cx="96" cy="216.7" r=".53" fill="#f0f"/>
<circle cx="96" cy="216.7" r=".53" fill="none" stroke="#f0f" stroke-width=".25"/>
<circle cx="82.3" cy="241.4" r=".53" fill="#f0f"/>
<circle cx="82.3" cy="241.4" r=".53" fill="none" stroke="#f0f" stroke-width=".25"/>
<circle cx="290.8" cy="93.3" r=".53" fill="#f0f"/>
<circle cx="290.8" cy="93.3" r=".53" fill="none" stroke="#f0f" stroke-width=".25"/>
<circle cx="384.1" cy="98.8" r=".53" fill="#f0f"/>
<circle cx="384.1" cy="98.8" r=".53" fill="none" stroke="#f0f" stroke-width=".25"/>
<circle cx="384.1" cy="93.3" r=".53" fill="#f0f"/>
<circle cx="384.1" cy="93.3" r=".53" fill="none" stroke="#f0f" stroke-width=".25"/>
<circle cx="381.3" cy="288.1" r=".53" fill="#f0f"/>
<circle cx="381.3" cy="288.1" r=".53" fill="none" stroke="#f0f" stroke-width=".25"/>
<circle cx="96" cy="241.4" r=".53" fill="#f0f"/>
<circle cx="96" cy="241.4" r=".53" fill="none" stroke="#f0f" stroke-width=".25"/>
<circle cx="104.3" cy="186.6" r=".53" fill="#f0f"/>
<circle cx="104.3" cy="186.6" r=".53" fill="none" stroke="#f0f" stroke-width=".25"/>
<circle cx="109.7" cy="241.4" r=".53" fill="#f0f"/>
<circle cx="109.7" cy="241.4" r=".53" fill="none" stroke="#f0f" stroke-width=".25"/>
<g font-size="2.7">
<text x="473.2" y="398.7">Project:</text>
<text x="486.7" y="399">MilkV_Megrez</text>
<text x="473.5" y="404.2">File:</text>
<text x="487" y="404.5">WIN2030_HSP_GMAC_RGMII_0/1</text>
</g>
<g font-size="2.5">
<text x="288.1" y="69">1.8V</text>
<text x="380" y="69.8">18_33V</text>
<text x="281" y="72.5">VDDIO18_RGMII</text>
<text x="372.9" y="73.1">VDDIO1833_RGMII</text>
<text x="305.1" y="87.2">P8</text>
<text x="366.8" y="87.2">P6</text>
<text x="305" y="92.7">R8</text>
<text x="366.8" y="92.7">P7</text>
<text x="305.3" y="98.2">T8</text>
<text x="366.8" y="98.2">T6</text>
<text x="366.8" y="103.7">T7</text>
<text x="54.7" y="111.5">VDDIO1833_RGMII</text>
<text x="61.8" y="108.5">18_33V</text>
<text x="305.1" y="111.9">P1</text>
<text x="366.8" y="111.9">H4</text>
<text x="305.1" y="117.4">P2</text>
<text x="366.8" y="117.4">J2</text>
<text x="305.3" y="122.9">T4</text>
<text x="366.8" y="122.9">N2</text>
<text x="305.3" y="128.4">T5</text>
<text x="366.8" y="128.4">N1</text>
<text x="305.1" y="136.6">P3</text>
<text x="366.8" y="136.6">J5</text>
<text x="305.1" y="142.1">P5</text>
<text x="366.8" y="142.1">J3</text>
<text x="305" y="147.6">R5</text>
<text x="366.8" y="147.6">K3</text>
<text x="61.8" y="154.8">18_33V</text>
<text x="305" y="153.1">R4</text>
<text x="366.8" y="153.1">K4</text>
<text x="62.9" y="158.1">VDDIO1833_RGMII</text>
<text x="305" y="158.6">R3</text>
<text x="366.8" y="158.6">K5</text>
<text x="305.1" y="164">P4</text>
<text x="366.8" y="164">J4</text>
<text x="305" y="172.3">R1</text>
<text x="366.8" y="172.3">K1</text>
<text x="305.3" y="177.8">T1</text>
<text x="366.8" y="177.8">L1</text>
<text x="305.3" y="183.3">T2</text>
<text x="366.8" y="183.3">L2</text>
<text x="305" y="188.7">U1</text>
<text x="366.8" y="188.7">M1</text>
<text x="305" y="194.2">U2</text>
<text x="366.8" y="194.2">M2</text>
<text x="305" y="199.7">R2</text>
<text x="366.8" y="199.7">K2</text>
<text x="63.4" y="206.4">1.8V</text>
<text x="64.3" y="209.7">VDDIO18_RGMII</text>
<text x="377.5" y="267">18_33V</text>
<text x="416.5" y="267">1.8V</text>
<text x="370.1" y="270.6">VDDIO1833_RGMII</text>
<text x="409.9" y="270">VDDIO18_RGMII</text>
<text x="255.2" y="285.1">1.8V</text>
<text x="252.4" y="288.7">VDDIO18</text>
<text x="537.7" y="413.5">8</text>
<text x="545.9" y="413.5">34</text>
</g>
<g font-size="2.5" fill="#000080">
<text x="310" y="80.5">U2-12</text>
<text x="65.9" y="123">C149</text>
<text x="87.8" y="123">C151</text>
<text x="107" y="123">C152</text>
<text x="260.6" y="123">R37</text>
<text x="277.1" y="123">22R 1%</text>
<text x="386.8" y="123">R38</text>
<text x="403.3" y="123">22R 1%</text>
<text x="65.9" y="131.2">10UF 6.3V</text>
<text x="87.8" y="131.2">100NF 10V</text>
<text x="107" y="131.2">100NF 10V</text>
<text x="260.6" y="128.5">R39</text>
<text x="277.1" y="128.5">22R 1%</text>
<text x="386.8" y="128.5">R40</text>
<text x="403.3" y="128.5">22R 1%</text>
<text x="65.9" y="172.4">C153</text>
<text x="87.8" y="172.4">C155</text>
<text x="104.3" y="172.4">C156</text>
<text x="260.6" y="172.4">R42</text>
<text x="277.1" y="172.4">22R 1%</text>
<text x="389.6" y="172.4">R43</text>
<text x="406.1" y="172.4">22R 1%</text>
<text x="260.6" y="177.8">R44</text>
<text x="277.1" y="177.8">22R 1%</text>
<text x="389.6" y="177.8">R45</text>
<text x="406.1" y="177.8">22R 1%</text>
<text x="65.9" y="180.6">10UF 6.3V</text>
<text x="87.8" y="180.6">100NF 10V</text>
<text x="104.3" y="180.6">100NF 10V</text>
<text x="260.6" y="183.3">R46</text>
<text x="277.1" y="183.3">22R 1%</text>
<text x="389.6" y="183.3">R47</text>
<text x="406.1" y="183.3">22R 1%</text>
<text x="260.6" y="188.8">R48</text>
<text x="277.1" y="188.8">22R 1%</text>
<text x="389.6" y="188.8">R49</text>
<text x="406.1" y="188.8">22R 1%</text>
<text x="260.6" y="194.3">R50</text>
<text x="277.1" y="194.3">22R 1%</text>
<text x="389.6" y="194.3">R51</text>
<text x="406.1" y="194.3">22R 1%</text>
<text x="260.6" y="199.8">R52</text>
<text x="277.1" y="199.8">22R 1%</text>
<text x="389.6" y="199.8">R53</text>
<text x="406.1" y="199.8">22R 1%</text>
<text x="310" y="212.4">EIC7700X</text>
<text x="65.9" y="224.5">C1056</text>
<text x="82.3" y="224.5">C1057</text>
<text x="96.1" y="224.5">C1058</text>
<text x="109.8" y="224.5">C1059</text>
<text x="65.9" y="232.7">10UF 6.3V</text>
<text x="82.3" y="232.7">100NF 10V</text>
<text x="96.1" y="232.7">100NF 10V</text>
<text x="109.8" y="232.7">100NF 10V</text>
<text x="277.1" y="287.6">R34</text>
<text x="293.6" y="287.6">0R 1%</text>
</g>
<g font-size="2.5" fill="#004080">
<text x="311.4" y="89">VDDIO18_RGMII_0</text>
<text x="340.7" y="89">VDDIO33_RGMII0_0</text>
<text x="311.4" y="94.4">VDDIO18_RGMII_1</text>
<text x="340.7" y="94.4">VDDIO33_RGMII0_1</text>
<text x="311.4" y="99.9">VDDIO18_RGMII_2</text>
<text x="340.7" y="99.9">VDDIO33_RGMII1_0</text>
<text x="340.7" y="105.5">VDDIO33_RGMII1_1</text>
<text x="311.4" y="113.7">RGMII1_CLK_125</text>
<text x="343.7" y="113.7">RGMII0_CLK_125</text>
<text x="311.4" y="119.2">RGMII1_INTB</text>
<text x="348.3" y="119.2">RGMII0_INTB</text>
<text x="311.4" y="124.6">RGMII1_MDC</text>
<text x="348.4" y="124.6">RGMII0_MDC</text>
<text x="311.4" y="130.1">RGMII1_MDIO</text>
<text x="347.6" y="130.1">RGMII0_MDIO</text>
<text x="311.4" y="138.3">RGMII1_RXCLK</text>
<text x="311.4" y="143.8">RGMII1_RXD0</text>
<text x="345.8" y="138.3">RGMII0_RXCLK</text>
<text x="347.4" y="143.8">RGMII0_RXD0</text>
<text x="311.4" y="149.3">RGMII1_RXD1</text>
<text x="347.4" y="149.3">RGMII0_RXD1</text>
<text x="311.4" y="154.8">RGMII1_RXD2</text>
<text x="347.4" y="154.8">RGMII0_RXD2</text>
<text x="311.4" y="160.3">RGMII1_RXD3</text>
<text x="347.4" y="160.3">RGMII0_RXD3</text>
<text x="311.4" y="165.8">RGMII1_RXDV</text>
<text x="347.1" y="165.8">RGMII0_RXDV</text>
<text x="311.4" y="174">RGMII1_TXCLK</text>
<text x="311.4" y="179.5">RGMII1_TXD0</text>
<text x="346" y="174">RGMII0_TXCLK</text>
<text x="347.7" y="179.5">RGMII0_TXD0</text>
<text x="311.4" y="185">RGMII1_TXD1</text>
<text x="347.7" y="185">RGMII0_TXD1</text>
<text x="311.4" y="190.5">RGMII1_TXD2</text>
<text x="347.7" y="190.5">RGMII0_TXD2</text>
<text x="311.4" y="196">RGMII1_TXD3</text>
<text x="347.7" y="196">RGMII0_TXD3</text>
<text x="311.4" y="201.5">RGMII1_TXEN</text>
<text x="347.4" y="201.5">RGMII0_TXEN</text>
</g>
<g font-size="2.5" fill="#f00">
<text x="185.8" y="113.4">[20]</text>
<text x="192.9" y="113.4">RGMII1_CLK_125</text>
<text x="230.5" y="111.8">RGMII1_CLK_125</text>
<text x="433.5" y="111.8">RGMII0_CLK_125</text>
<text x="464.2" y="113.4">RGMII0_CLK_125</text>
<text x="487.5" y="113.4">[19]</text>
<text x="185.8" y="118.9">[20]</text>
<text x="192.9" y="118.9">RGMII1_INTB</text>
<text x="230.5" y="117.3">RGMII1_INTB</text>
<text x="433.5" y="117.3">RGMII0_INTB</text>
<text x="468.9" y="118.9">RGMII0_INTB</text>
<text x="487.5" y="118.9">[19]</text>
<text x="186.3" y="124.6">[20]</text>
<text x="193.5" y="124.6">RGMII1_MDC</text>
<text x="230.5" y="122.7">RGMII1_MDC</text>
<text x="433.5" y="122.7">RGMII0_MDC</text>
<text x="468.3" y="124.6">RGMII0_MDC</text>
<text x="487" y="124.6">[19]</text>
<text x="186.3" y="130.1">[20]</text>
<text x="193.5" y="130.1">RGMII1_MDIO</text>
<text x="230.5" y="128.2">RGMII1_MDIO</text>
<text x="434" y="128.2">RGMII0_MDIO</text>
<text x="467.5" y="130.1">RGMII0_MDIO</text>
<text x="487" y="130.1">[19]</text>
<text x="230.5" y="136.4">RGMII1_RXCLK</text>
<text x="433.5" y="136.4">RGMII0_RXCLK</text>
<text x="185.8" y="138.1">[20]</text>
<text x="185.8" y="143.6">[20]</text>
<text x="192.9" y="138.1">RGMII1_RXCLK</text>
<text x="192.9" y="143.6">RGMII1_RXD0</text>
<text x="230.5" y="141.9">RGMII1_RXD0</text>
<text x="433.5" y="141.9">RGMII0_RXD0</text>
<text x="466.4" y="138.1">RGMII0_RXCLK</text>
<text x="468" y="143.6">RGMII0_RXD0</text>
<text x="487.5" y="138.1">[19]</text>
<text x="487.5" y="143.6">[19]</text>
<text x="185.8" y="149.1">[20]</text>
<text x="192.9" y="149.1">RGMII1_RXD1</text>
<text x="230.5" y="147.4">RGMII1_RXD1</text>
<text x="433.5" y="147.4">RGMII0_RXD1</text>
<text x="468" y="149.1">RGMII0_RXD1</text>
<text x="487.5" y="149.1">[19]</text>
<text x="185.8" y="154.6">[20]</text>
<text x="192.9" y="154.6">RGMII1_RXD2</text>
<text x="230.5" y="152.9">RGMII1_RXD2</text>
<text x="433.5" y="152.9">RGMII0_RXD2</text>
<text x="468" y="154.6">RGMII0_RXD2</text>
<text x="487.5" y="154.6">[19]</text>
<text x="185.8" y="160">[20]</text>
<text x="192.9" y="160">RGMII1_RXD3</text>
<text x="230.5" y="158.4">RGMII1_RXD3</text>
<text x="433.5" y="158.4">RGMII0_RXD3</text>
<text x="468" y="160">RGMII0_RXD3</text>
<text x="487.5" y="160">[19]</text>
<text x="185.8" y="165.5">[20]</text>
<text x="192.9" y="165.5">RGMII1_RXDV</text>
<text x="230.5" y="163.9">RGMII1_RXDV</text>
<text x="433.5" y="163.9">RGMII0_RXDV</text>
<text x="467.8" y="165.5">RGMII0_RXDV</text>
<text x="487.5" y="165.5">[19]</text>
<text x="230.5" y="172.1">RGMII1_TXCLK</text>
<text x="433.5" y="172.1">RGMII0_TXCLK</text>
<text x="186.3" y="174">[20]</text>
<text x="186.3" y="179.5">[20]</text>
<text x="193.5" y="174">RGMII1_TXCLK</text>
<text x="193.5" y="179.5">RGMII1_TXD0</text>
<text x="230.5" y="177.6">RGMII1_TXD0</text>
<text x="433.5" y="177.6">RGMII0_TXD0</text>
<text x="466.4" y="174">RGMII0_TXCLK</text>
<text x="468" y="179.5">RGMII0_TXD0</text>
<text x="487" y="174">[19]</text>
<text x="487" y="179.5">[19]</text>
<text x="186.3" y="185">[20]</text>
<text x="193.5" y="185">RGMII1_TXD1</text>
<text x="230.5" y="183.1">RGMII1_TXD1</text>
<text x="433.5" y="183.1">RGMII0_TXD1</text>
<text x="468" y="185">RGMII0_TXD1</text>
<text x="487" y="185">[19]</text>
<text x="186.3" y="190.5">[20]</text>
<text x="193.5" y="190.5">RGMII1_TXD2</text>
<text x="230.5" y="188.6">RGMII1_TXD2</text>
<text x="433.5" y="188.6">RGMII0_TXD2</text>
<text x="468" y="190.5">RGMII0_TXD2</text>
<text x="487" y="190.5">[19]</text>
<text x="186.3" y="196">[20]</text>
<text x="193.5" y="196">RGMII1_TXD3</text>
<text x="230.5" y="194.1">RGMII1_TXD3</text>
<text x="433.5" y="194.1">RGMII0_TXD3</text>
<text x="468" y="196">RGMII0_TXD3</text>
<text x="487" y="196">[19]</text>
<text x="186.3" y="201.5">[20]</text>
<text x="193.5" y="201.5">RGMII1_TXEN</text>
<text x="230.5" y="199.6">RGMII1_TXEN</text>
<text x="433.5" y="199.6">RGMII0_TXEN</text>
<text x="467.8" y="201.5">RGMII0_TXEN</text>
<text x="487" y="201.5">[19]</text>
</g>
<g font-size="2">
<text x="57.7" y="2.1">5</text>
<text x="167.4" y="2.1">4</text>
<text x="277.1" y="2.1">3</text>
<text x="386.8" y="2.1">2</text>
<text x="496.6" y="2.1">1</text>
<text x=".8" y="56">D</text>
<text x="552.2" y="56">D</text>
<text x=".8" y="158.9">C</text>
<text x="552.2" y="158.9">C</text>
<text x=".8" y="261.7">B</text>
<text x="552.2" y="261.7">B</text>
<text x=".8" y="364.6">A</text>
<text x="552.2" y="364.6">A</text>
<text x="57.7" y="416.3">5</text>
<text x="167.4" y="416.3">4</text>
<text x="277.1" y="416.3">3</text>
<text x="386.8" y="416.3">2</text>
<text x="496.6" y="416.3">1</text>
</g>
<g font-size="1.9">
<text x="473.5" y="408.9">Date:</text>
<text x="473.5" y="412.7">Designed by:</text>
<text x="488.4" y="408.9">Monday, February 17, 2025</text>
<text x="488.6" y="412.7">&lt;designer&gt;</text>
<text x="528.1" y="412.7">Sheet:</text>
<text x="528.4" y="408.9">Rev:</text>
<text x="537.7" y="408.9">1.1</text>
<text x="542.1" y="412.7">of</text>
</g>
</svg>
